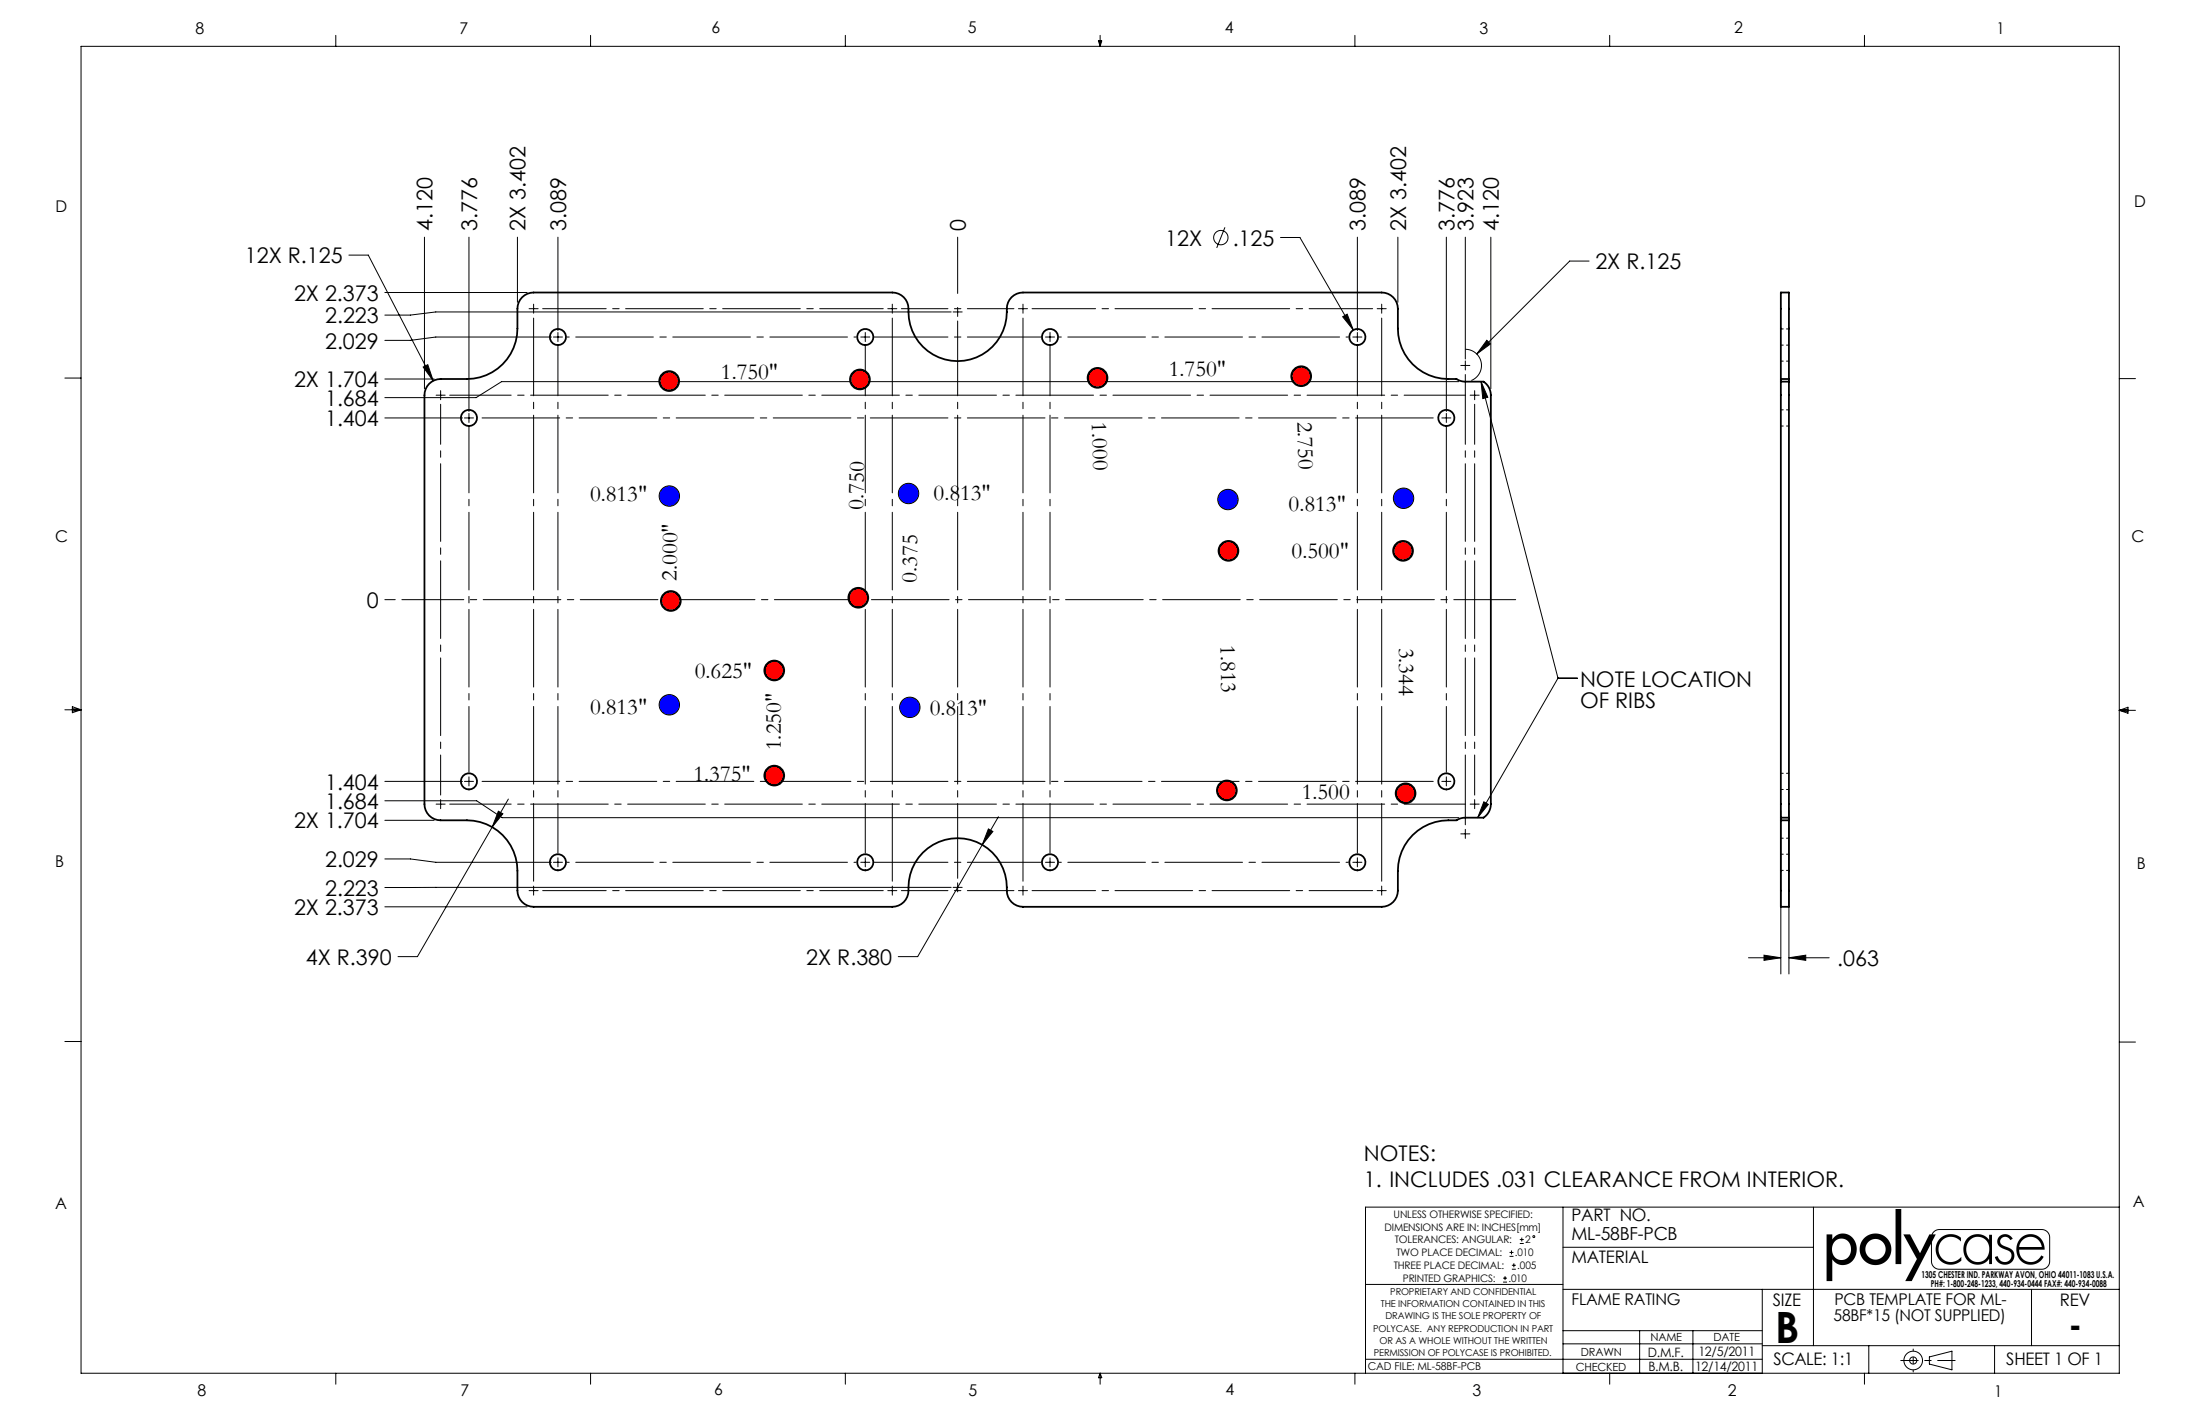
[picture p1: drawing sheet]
<svg xmlns="http://www.w3.org/2000/svg" width="432mm" height="279mm" viewBox="0 0 432 279" stroke-linecap="round" stroke-linejoin="round" font-family="sans-serif">
<g fill="none" stroke="#000" stroke-width=".2">
<path d="M15.9 9.1h400.1v260.3h-400.1zM65.9 6.9v2.2M115.9 6.9v2.2M165.9 6.9v2.2M215.6 8h.6l-.3 1.1zM215.7 8l.2 1.1M215.9 6.9v2.2M216.1 8l-.2 1.1M265.9 6.9v2.2M315.9 6.9v2.2M365.9 6.9v2.2M68.5 50.1h3.8l12.7 24.6"/>
<path d="M75.5 57.4h28M83.3 46.5v29.8M92 46.5v34.2M101.6 46.5v12.8M104.7 59.7v1.8M109.5 46.5v18.4M175.1 59.7v1.8M188 46.5v11.1M200.8 59.7v1.8M240.4 44.6l-1.6 4M251.3 46.6h3.8l10.5 18.2M266.4 46.5v18.4"/>
<path d="M271.2 59.7v1.8M274.4 46.5v12.8M283.9 46.5v34.2M287.6 46.5v23.9M292.6 46.5v29.8M311.9 51.2h-3.8l-18.3 18.3M12.7 74.2h3.2M75.5 74.4h9.7M83.1 72l.9-.4 1 3.1zM85.6 77.5h1.8M86.5 76.7v1.7M103.8 60.6h1.8"/>
<path d="M108.2 66.1h-22.7l-5 .7h-5M108.6 66.1h1.8M109.5 65.2v1.8M168.9 66.1h1.8M169.8 65.2v1.8M174.2 60.6h1.8M186.7 61.2h-101.2l-5 .6h-5M187.1 61.2h1.7M188 60.3v1.8M199.9 60.6h1.8M205.2 66.1h1.8M206.1 65.2v1.8"/>
<path d="M263.5 62.1l.9-.5 1.2 3.2zM265.5 66.1h1.8M266.4 65.2v1.8M270.3 60.6h1.8M286.3 74.9h-187.9l-5 3.1h-17.9M286.7 71.7h1.8M287.6 68.5a3.2 3.2 0 0 1 3.1 2.6 3.2 3.2 0 0 1-1.9 3.6M287.6 70.8v1.8M288.5 77.5h1.8M289.4 76.7v1.7M290.7 74.9l1.3 3.1-1 .2zM290.7 74.9l15.1 58.2"/>
<path d="M291.8 66.8l.7 .7-2.7 2zM416 74.3h3.1M75.5 82h15.3M91.2 82h1.7M92 81.1v1.8M283 82h1.8M283.9 81.1v1.8M75.5 117.7h2.1M12.7 139.3h3.2M14.2 139l1.7 .3M14.2 138.7l1.7 .6-1.7 .5zM15.9 139.3l-1.7 .2"/>
<path d="M305.8 133.1h3.8M305.8 133.1l-15.8 27.3M416 139.4h3.1M416 139.4l1.7-.6v1.1zM416 139.4l1.7 .2M417.7 139.1l-1.7 .3M75.5 153.3h15.3M75.5 157.1h18.1l5 3.3h187.7M85.6 157.8h1.8M86.5 156.9v1.8M91.2 153.3h1.7M92 152.4v1.8"/>
<path d="M97.8 159.2l.9 .5-2.1 2.6zM99.8 156.8l-17.9 30.9h-3.8M283 153.3h1.8M283.9 152.4v1.8M288.5 157.8h1.8M289.4 156.9v1.8M291.2 157.3l.9 .5-2.1 2.6zM349.5 159v32.1M351.1 159v32.1M75.5 168.5h5l5 .7h22.7M75.5 177.9h28M75.5 161h9.7"/>
<path d="M103.8 174.7h1.8M104.7 173.9v1.7M108.6 169.2h1.8M109.5 168.3v1.8M168.9 169.2h1.8M169.8 168.3v1.8M174.2 174.7h1.8M175.1 173.9v1.7M186.7 174.1h-111.2M187.1 174.1h1.7M188 173.2v1.8M192.8 165.8l-12.7 21.9h-3.8"/>
<path d="M194 162.6l.9 .5-2.1 2.7zM196 160.3l-3.2 5.5M199.9 174.7h1.8M200.8 173.9v1.7M205.2 169.2h1.8M206.1 168.3v1.8M265.5 169.2h1.8M266.4 168.3v1.8M270.3 174.7h1.8M271.2 173.9v1.7M286.7 163.6h1.8M287.6 162.7v1.8"/>
<path d="M343.2 187.9h6.3M346.2 187.4l3.3 .5-3.3 .5zM351.1 187.9l3.3-.5v1zM351.1 187.9h7.9M12.7 204.4h3.2M416 204.5h3.1M306.8 236.8v32.6M355.9 236.8v27.2M416 236.8h-148v32.6M268 252h38.8M295 251.6h.8M295 250.8h.8"/>
<path d="M295.4 250.4v.8M296.3 246.5h.8M296.3 245.7h.8M296.7 245.3v.8M296.7 249h.8M296.7 248.3h.8M297.1 247.9v.7M298.3 244h.8M298.3 243.2h.8M298.7 242.8v.8M306.8 253h109.2M306.8 244.7h49.1"/>
<path d="M345.9 253v16.4M398.7 253v11M65.9 269.4v2.2M115.9 269.4v2.2M165.9 269.4v2.2M215.9 269.4v2.2M215.9 269.4l.3 .9h-.6zM265.9 269.4v2.2M268 266.7h77.9M306.8 261.1h39.1M306.8 263.7h39.1M315.9 269.4v2.2"/>
<path d="M321.8 261.1v8.3M332.3 261.1v8.3M345.9 264h70.1M365.9 269.4v2.2M366.8 264v5.4M378.7 266.2l4.4-1.1v3.7l-4.4-1.2zM391.5 264v5.4"/>
<circle cx="239.6" cy="46.6" r="1.41"/>
<circle cx="301" cy="242.6" r=".19"/>
<circle cx="375.5" cy="266.9" r="1.83"/>
<circle cx="375.5" cy="266.9" r=".7"/>
</g>
<path d="M373.1 266.9h10.6" fill="none" stroke="#000" stroke-width=".2" stroke-dasharray="15.2 1.3 1.3 1.3" stroke-dashoffset="11.8"/>
<path d="M375.5 264.7v4.5" fill="none" stroke="#000" stroke-width=".2" stroke-dasharray="15.2 1.3 1.3 1.3" stroke-dashoffset="14.9"/>
<path d="M358.5 242.2v9.2h1.1v-4.3a2.65 2.65 0 0 0 3.1 .9 2.65 2.65 0 0 0 1.7-2.7 2.72 2.72 0 0 0-1.1-2.8 2.72 2.72 0 0 0-3-.1l-.7 .8v-1zM360.2 243.5a1.92 1.92 0 0 1 2.3-.1 1.92 1.92 0 0 1 .7 2.3 1.89 1.89 0 0 1-2.3 1.5 1.89 1.89 0 0 1-1.3-2.4l.2-.7zM365 245.1a3.1 3.1 0 0 0 6.2 0 3.1 3.1 0 0 0-6.2 0zM366.1 245.1a2.01 2.01 0 0 1 4 0 2.01 2.01 0 0 1-4 0zM372 237.2v10.8h1.2v-10.8zM373.6 242.2h1.3l2 3.7 1.8-3.7h.4a1.66 1.66 0 0 1 1.6-1.1h20a1.65 1.65 0 0 1 1.7 1.7v4.7a1.66 1.66 0 0 1-1.7 1.6h-20a1.66 1.66 0 0 1-1.7-1.6v-3.5l-3.8 7.4h-1.2l2.2-4.4zM379.6 241.8l-.3 .4h.6l-.7 1.4v3.9a1.46 1.46 0 0 0 1.5 1.4h20a1.46 1.46 0 0 0 1.5-1.4v-4.7a1.46 1.46 0 0 0-1.5-1.5h-20l-.6 .2zM380.8 243a3 3 0 0 0-.1 4.2 3 3 0 0 0 4.3 .2v-.8a2.47 2.47 0 0 1-3.7 .4 2.47 2.47 0 0 1-.1-3.6 2.47 2.47 0 0 1 3.7 .2v-.7a3.1 3.1 0 0 0-4.1 .1zM396.6 243a2.99 2.99 0 0 0-.5 3.7 2.99 2.99 0 0 0 3.5 1.3l.8-.5 .5-.6 .2-.3-.5-.3a2.28 2.28 0 0 1-2.6 1.3 2.28 2.28 0 0 1-1.7-2.4h5a2.77 2.77 0 0 0-1.6-2.8 2.77 2.77 0 0 0-3.1 .6zM397 243.3a2.21 2.21 0 0 1 2.3-.5 2.21 2.21 0 0 1 1.4 1.9h-4.4l.2-.8zM386.2 242.9a3 3 0 0 0-.6 3.6 3 3 0 0 0 3.3 1.6l.9-.4 .6-.7v1h.6v-5.7h-.6v1a2.84 2.84 0 0 0-4.2-.4zM386.7 243.3a2.31 2.31 0 0 1 2.9-.2 2.31 2.31 0 0 1 .7 2.8 2.28 2.28 0 0 1-2.8 1.6 2.28 2.28 0 0 1-1.6-2.8l.3-.8zM392.4 242.7a1.66 1.66 0 0 1 2.6 .4l-.4 .2-.7-.6h-.4l-.5 .1a.92 .92 0 0 0-.4 1.1 .92 .92 0 0 0 .9 .6 1.91 1.91 0 0 1 1.9 2.1 1.96 1.96 0 0 1-1.9 1.6 1.96 1.96 0 0 1-2-1.6l.6-.1a1.32 1.32 0 0 0 1.8 1.1 1.32 1.32 0 0 0 .5-2l-.5-.3a2.09 2.09 0 0 1-1.9-1.6l.1-.6z" fill-rule="evenodd" fill="#000"/>
<path d="M92 83.8v67.7M283.9 83.8v67.7" fill="none" stroke="#000" stroke-width=".2" stroke-dasharray="15.2 1.3 1.3 1.3" stroke-dashoffset="2.3"/>
<path d="M109.5 67.9v99.5M169.8 67.9v99.5M206.1 67.9v99.5M266.4 67.9v99.5" fill="none" stroke="#000" stroke-width=".2" stroke-dasharray="15.2 1.3 1.3 1.3" stroke-dashoffset="5.5"/>
<path d="M188 63v109.3" fill="none" stroke="#000" stroke-width=".2" stroke-dasharray="15.2 1.3 1.3 1.3" stroke-dashoffset=".6"/>
<path d="M111.3 66.1h56.8M207.9 66.1h56.7M111.3 169.2h56.8M207.9 169.2h56.7" fill="none" stroke="#000" stroke-width=".2" stroke-dasharray="15.2 1.3 1.3 1.3" stroke-dashoffset="17.3"/>
<path d="M171.6 66.1h32.7M171.6 169.2h32.7" fill="none" stroke="#000" stroke-width=".2" stroke-dasharray="15.2 1.3 1.3 1.3" stroke-dashoffset=".8"/>
<path d="M93.8 82h188.3M93.8 153.3h188.3" fill="none" stroke="#000" stroke-width=".2" stroke-dasharray="15.2 1.3 1.3 1.3" stroke-dashoffset="18.3"/>
<path d="M287.6 73.5v88.3" fill="none" stroke="#000" stroke-width=".2" stroke-dasharray="15.2 1.3 1.3 1.3" stroke-dashoffset="1.5"/>
<path d="M86.5 79.3v76.7M289.4 79.3v76.7" fill="none" stroke="#000" stroke-width=".2" stroke-dasharray="15.2 1.3 1.3 1.3" stroke-dashoffset="7.4"/>
<path d="M106.5 60.6h66.9M202.6 60.6h66.8M106.5 174.7h66.9M202.6 174.7h66.8" fill="none" stroke="#000" stroke-width=".2" stroke-dasharray="15.2 1.3 1.3 1.3" stroke-dashoffset="2.8"/>
<path d="M176.9 60.6h22.1M176.9 174.7h22.1" fill="none" stroke="#000" stroke-width=".2" stroke-dasharray="15.2 1.3 1.3 1.3" stroke-dashoffset="6.1"/>
<path d="M88.3 77.5h199.4M88.3 157.8h199.4" fill="none" stroke="#000" stroke-width=".2" stroke-dasharray="15.2 1.3 1.3 1.3" stroke-dashoffset="3.2"/>
<path d="M104.7 62.3v110.7M175.1 62.3v110.7M200.8 62.3v110.7M271.2 62.3v110.7" fill="none" stroke="#000" stroke-width=".2" stroke-dasharray="15.2 1.3 1.3 1.3" stroke-dashoffset="19"/>
<path d="M78.9 117.7h218.6" fill="none" stroke="#000" stroke-width=".2" stroke-dasharray="15.2 1.3 1.3 1.3" stroke-dashoffset="3.1"/>
<g fill="#000">
<path d="M263.5 62.1l2.1 2.7-1.2-3.2zM83.1 72l1.9 2.7-1-3.1zM194 162.6l-1.2 3.2 2.1-2.7zM97.8 159.2l-1.2 3.1 2.1-2.6zM291.8 66.8l-2 2.7 2.7-2zM351.1 187.9l3.3-.5v1zM346.2 187.4l3.3 .5-3.3 .5z"/>
<path d="M291.2 157.3l.9 .5-2.1 2.6zM290.7 74.9l1.3 3.1-1 .2z"/>
</g>
<g fill="none" stroke="#000" stroke-width=".35">
<path d="M349.5 57.4h1.6v120.5h-1.6zM84.2 75.3a3.2 3.2 0 0 1 2.3-.9h5.2a9.9 9.9 0 0 0 9.9-9.9v-3.9a3.2 3.2 0 0 1 3.1-3.2h70.4a3.3 3.3 0 0 1 3.2 3.8 9.7 9.7 0 0 0 10 9.7 9.7 9.7 0 0 0 9.3-10.3 3.2 3.2 0 0 1 3.2-3.2h70.4a3.2 3.2 0 0 1 3.2 3.2 15.9 15.9 0 0 0 .7 7.7 10.2 10.2 0 0 0 10.8 6.1l.6 .3 .9 .2h3.8a3.2 3.2 0 0 1 1.4 2.6v80.3a3.2 3.2 0 0 1-1.4 2.6h-3.8l-.9 .2-.6 .4a10.1 10.1 0 0 0-11.5 9.9v3.8a3.2 3.2 0 0 1-3.2 3.2h-70.4a3.3 3.3 0 0 1-3.2-3.8 9.7 9.7 0 0 0-10-9.6 9.7 9.7 0 0 0-9.3 10.2 3.2 3.2 0 0 1-3.2 3.2h-70.4a3.2 3.2 0 0 1-3.1-3.2 15.9 15.9 0 0 0-.8-7.6 9.9 9.9 0 0 0-9.1-6.1h-5.2a3.2 3.2 0 0 1-3.2-3.2v-80.3a3.2 3.2 0 0 1 .9-2.2zM349.5 74.4h1.6M349.5 74.9h1.6M349.5 160.4h1.6M349.5 161h1.6"/>
<circle cx="109.5" cy="66.1" r="1.59"/>
<circle cx="169.8" cy="66.1" r="1.59"/>
<circle cx="206.1" cy="66.1" r="1.59"/>
<circle cx="266.4" cy="66.1" r="1.59"/>
<circle cx="92" cy="82" r="1.59"/>
<circle cx="283.9" cy="82" r="1.59"/>
<circle cx="92" cy="153.3" r="1.59"/>
<circle cx="283.9" cy="153.3" r="1.59"/>
<circle cx="109.5" cy="169.2" r="1.59"/>
<circle cx="169.8" cy="169.2" r="1.59"/>
<circle cx="206.1" cy="169.2" r="1.59"/>
<circle cx="266.4" cy="169.2" r="1.59"/>
</g>
<path d="M349.5 67.7h1.6M349.5 70.9h1.6M351.1 64.5h-1.6M349.5 83.6h1.6M351.1 80.4h-1.6M349.5 154.9h1.6M351.1 151.7h-1.6M349.5 170.8h1.6M351.1 167.6h-1.6M351.1 164.5h-1.6" fill="none" stroke="#000" stroke-width=".2" stroke-dasharray="1.3 .6" stroke-dashoffset=".8"/>
<g fill="#f00" stroke="#000" stroke-width=".43">
<circle cx="168.8" cy="74.5" r="1.9"/>
<circle cx="168.5" cy="117.3" r="1.9"/>
<circle cx="131.7" cy="117.9" r="1.9"/>
<circle cx="131.3" cy="74.8" r="1.9"/>
<circle cx="152" cy="131.6" r="1.9"/>
<circle cx="152" cy="152.2" r="1.9"/>
<circle cx="215.4" cy="74.1" r="1.9"/>
<circle cx="255.4" cy="73.8" r="1.9"/>
<circle cx="241.1" cy="108.1" r="1.9"/>
<circle cx="240.8" cy="155.1" r="1.9"/>
<circle cx="275.9" cy="155.7" r="1.9"/>
<circle cx="275.4" cy="108.1" r="1.9"/>
</g>
<g fill="#00f" stroke="#000" stroke-width=".2">
<circle cx="241" cy="98" r="2"/>
<circle cx="275.5" cy="97.8" r="2"/>
<circle cx="131.4" cy="97.3" r="2"/>
<circle cx="131.4" cy="138.3" r="2"/>
<circle cx="178.6" cy="138.8" r="2"/>
<circle cx="178.3" cy="96.8" r="2"/>
</g>
<text font-size="8.5" x="348.4" y="263.5">B</text>
<text font-size="6.8" x="406" y="262.3">-</text>
<g font-size="4.5">
<text x="141.5" y="74.4">1.750&quot;</text>
<text x="229.4" y="73.7">1.750&quot;</text>
<text x="214.3" y="82.9" transform="rotate(88 214.3 82.9)">1.000</text>
<text x="254.7" y="82.7" transform="rotate(88 254.7 82.7)">2.750</text>
<text x="115.8" y="98.3">0.813&quot;</text>
<text x="169.4" y="100" transform="rotate(-89 169.4 100)">0.750</text>
<text x="183.2" y="98.1">0.813&quot;</text>
<text x="252.9" y="100.3">0.813&quot;</text>
<text x="132.8" y="113.9" transform="rotate(-89 132.8 113.9)">2.000&quot;</text>
<text x="253.5" y="109.5">0.500&quot;</text>
<text x="179.9" y="114.3" transform="rotate(-89 179.9 114.3)">0.375</text>
<text x="239.6" y="126.6" transform="rotate(89 239.6 126.6)">1.813</text>
<text x="274.6" y="127.1" transform="rotate(90 274.6 127.1)">3.344</text>
<text x="136.4" y="133">0.625&quot;</text>
<text x="115.8" y="140">0.813&quot;</text>
<text x="182.5" y="140.3">0.813&quot;</text>
<text x="153.2" y="147.2" transform="rotate(-90 153.2 147.2)">1.250&quot;</text>
<text x="136.1" y="153.2">1.375&quot;</text>
<text x="255.5" y="156.7">1.500</text>
</g>
<g font-size="4.2">
<text x="84.9" y="45.4" transform="rotate(-90 84.9 45.4)">4.120P</text>
<text x="93.6" y="45.4" transform="rotate(-90 93.6 45.4)">3.776P</text>
<text x="103.2" y="45.4" transform="rotate(-90 103.2 45.4)">2XP3.402P</text>
<text x="111.1" y="45.4" transform="rotate(-90 111.1 45.4)">3.089P</text>
<text x="189.6" y="45.4" transform="rotate(-90 189.6 45.4)">0P</text>
<text x="268" y="45.4" transform="rotate(-90 268 45.4)">3.089P</text>
<text x="276" y="45.4" transform="rotate(-90 276 45.4)">2XP3.402P</text>
<text x="285.5" y="45.4" transform="rotate(-90 285.5 45.4)">3.776P</text>
<text x="289.2" y="45.4" transform="rotate(-90 289.2 45.4)">3.923P</text>
<text x="294.2" y="45.4" transform="rotate(-90 294.2 45.4)">4.120P</text>
<text x="48.1" y="51.7">12XPR.125P</text>
<text x="228.7" y="48.2">12XP</text>
<text x="241.9" y="48.2">.125P</text>
<text x="313.1" y="52.8">2XPR.125P</text>
<text x="57.7" y="59">2XP2.373P</text>
<text x="63.8" y="63.4">2.223P</text>
<text x="63.8" y="68.4">2.029P</text>
<text x="57.7" y="76">2XP1.704P</text>
<text x="63.8" y="83.6">1.404P</text>
<text x="63.8" y="79.6">1.684P</text>
<text x="72" y="119.3">0P</text>
<text x="310.1" y="134.7">NOTEPLOCATIONP</text>
<text x="310.1" y="138.9">OFPRIBS</text>
<text x="63.8" y="154.9">1.404P</text>
<text x="63.8" y="158.7">1.684P</text>
<text x="57.7" y="162.6">2XP1.704P</text>
<text x="63.8" y="170.1">2.029P</text>
<text x="57.7" y="179.5">2XP2.373P</text>
<text x="63.8" y="175.7">2.223P</text>
<text x="60" y="189.3">4XPR.390P</text>
<text x="158.3" y="189.3">2XPR.380P</text>
<text x="360.6" y="189.5">.063</text>
<text x="267.7" y="227.8">NOTES:</text>
<text x="267.7" y="232.9">1. INCLUDES .031PCLEARANCEPFROMPINTERIOR.</text>
</g>
<text font-size="3.5" x="308.4" y="243.3">ML/58BF/PCB</text>
<g font-size="3.4">
<text x="308.4" y="239.6">PARTP NO.</text>
<text x="308.4" y="247.8">MATERIAL</text>
<text x="347.9" y="256.2">SIZE</text>
<text x="404.3" y="256.2">REV</text>
<text x="348.1" y="267.9">SCALE:P1:1</text>
<text x="393.8" y="267.9">SHEETP1POFP1</text>
</g>
<g font-size="3.2">
<text x="38.3" y="6.7">8</text>
<text x="90.2" y="6.7">7</text>
<text x="139.7" y="6.5">6</text>
<text x="190" y="6.5">5</text>
<text x="240.4" y="6.5">4</text>
<text x="290.4" y="6.7">3</text>
<text x="340.4" y="6.5">2</text>
<text x="391.9" y="6.7">1</text>
<text x="10.9" y="41.6">D</text>
<text x="418.9" y="40.7">D</text>
<text x="10.9" y="106.3">C</text>
<text x="418.4" y="106.4">C</text>
<text x="10.8" y="170.2">B</text>
<text x="419.4" y="170.6">B</text>
<text x="10.8" y="237.2">A</text>
<text x="418.6" y="236.8">A</text>
<text x="308.4" y="256.1">FLAMEPRATING</text>
<text x="360" y="256.1">PCBPTEMPLATEPFORPML/</text>
<text x="359.9" y="259.3">58BF(15P-NOTPSUPPLIED*</text>
<text x="38.8" y="273.8">8</text>
<text x="90.4" y="273.8">7</text>
<text x="140.2" y="273.8">6</text>
<text x="190.1" y="273.9">5</text>
<text x="240.5" y="273.8">4</text>
<text x="289" y="273.9">3</text>
<text x="339.1" y="273.8">2</text>
<text x="391.4" y="274.1">1</text>
</g>
<g font-size="2.5">
<text x="323.4" y="266.2">D.M.F.</text>
<text x="323.5" y="269.1">B.M.B.</text>
<text x="332.7" y="269">12/14/2011</text>
<text x="333.3" y="266.1">12/5/2011</text>
</g>
<g font-size="2.2">
<text x="323.9" y="263.1">NAME</text>
<text x="336.3" y="263.1">DATE</text>
<text x="309.3" y="268.9">CHECKED</text>
<text x="310.3" y="266.1">DRAWN</text>
</g>
<text font-size="2.1" x="268.5" y="268.8">CADPFILE:PML/58BF/PCB</text>
<g font-size="2">
<text x="273.5" y="238.9">UNLESSPOTHERWISEPSPECIFIED:</text>
<text x="271.8" y="241.5">DIMENSIONSPAREPIN:PINCHES[mm]</text>
<text x="273.8" y="244">TOLERANCES:PANGULAR:P</text>
<text x="299.3" y="244">2</text>
<text x="273.5" y="249">THREEPPLACEPDECIMAL:P</text>
<text x="274.1" y="246.5">TWOPPLACEPDECIMAL:P</text>
<text x="275.3" y="251.6">PRINTEDPGRAPHICS:P</text>
<text x="296.1" y="251.6">.010</text>
<text x="297.3" y="246.5">.010</text>
<text x="297.8" y="249">.005</text>
</g>
<g font-size="1.9">
<text x="377.1" y="250.8">1305 CHESTER IND. PARKWAY AVON, OHIO 44011-1083 U.S.A.</text>
<text x="271" y="256.5">THEPINFORMATIONPCONTAINEDPINPTHIS</text>
<text x="272.9" y="254.1">PROPRIETARYPANDPCONFIDENTIAL</text>
<text x="379" y="252.6">PH#: 1-800-248-1233, 440-934-0444 FAX#: 440-934-0088</text>
<text x="269.5" y="261.3">POLYCASE.P ANYPREPRODUCTIONPINPPARTP</text>
<text x="270.8" y="263.7">ORPASPAPWHOLEPWITHOUTPTHEPWRITTENP</text>
<text x="271.9" y="258.9">DRAWINGPISPTHEPSOLEPPROPERTYPOF</text>
<text x="269.7" y="266.1">PERMISSIONPOFPPOLYCASEPISPPROHIBITED.</text>
</g>
</svg>
